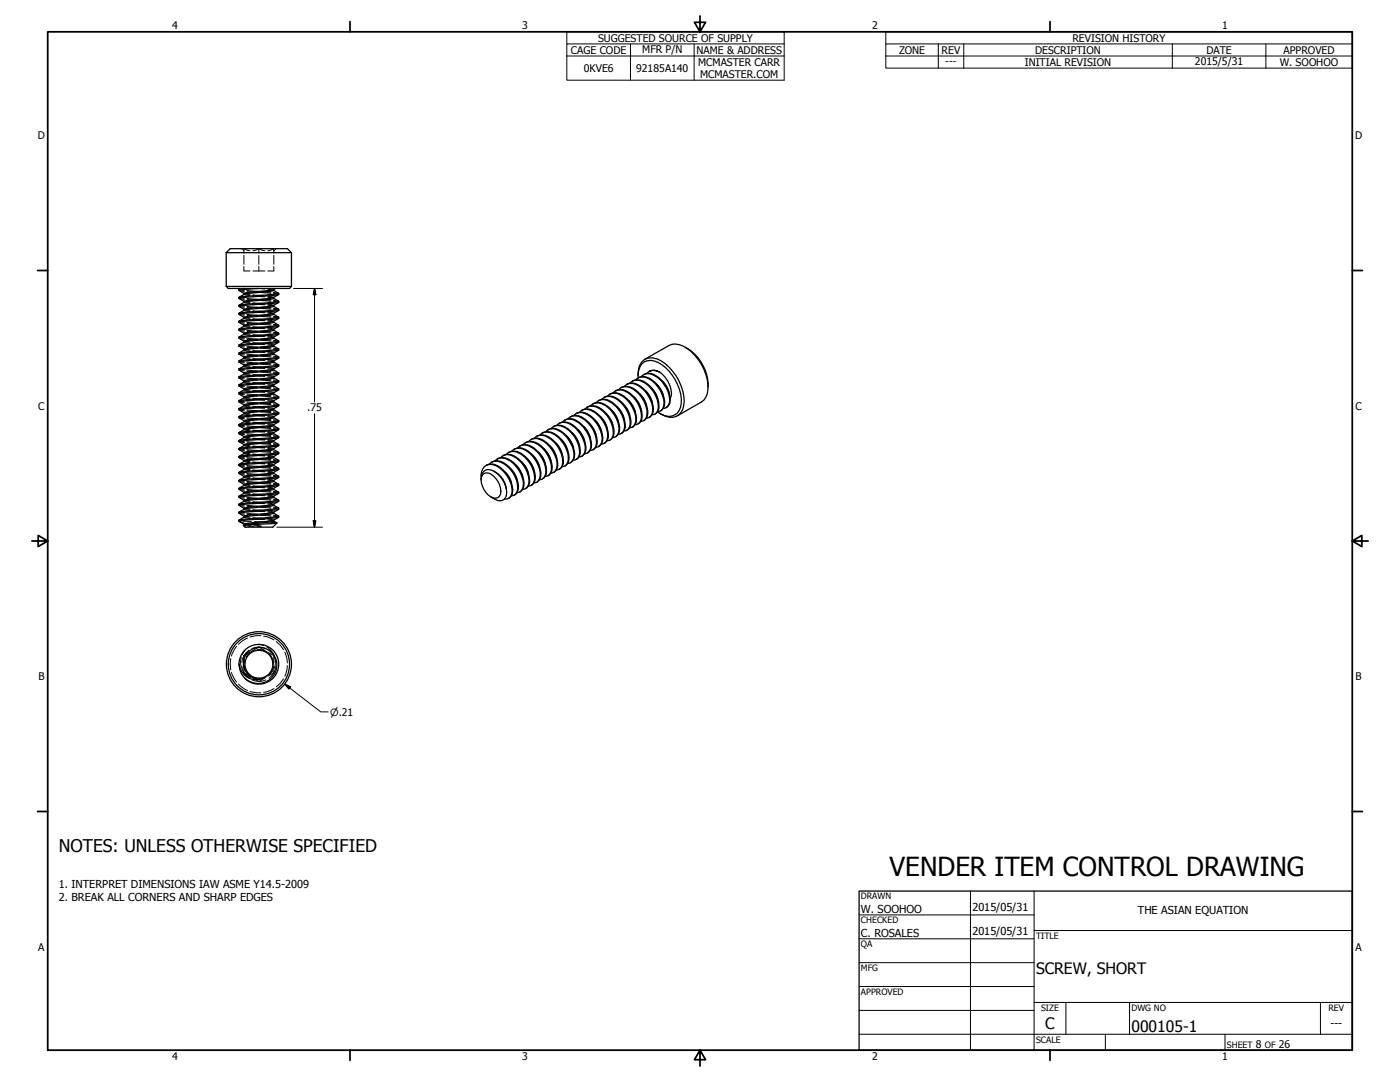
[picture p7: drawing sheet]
<svg xmlns="http://www.w3.org/2000/svg" width="559mm" height="432mm" viewBox="0 0 559 432" stroke-linecap="round" stroke-linejoin="round" font-family="sans-serif">
<!-- layer: Visible (ANSI) -->
<g fill="none" stroke="#000" stroke-width=".51">
<path d="M90.3 114.3l.8 .8h24.5l.7-.8M90.3 114.3h26M90.3 100.8h26M90.3 100.8l1.6-1.5h22.8l1.6 1.5M90.3 100.8v13.5M95.4 118.7v.4M96 115.1l-.6 .3M97.5 117.4l-2.1 1.2M97.8 115.1l-2.2 .3-.2 .5M103.3 115.1l-7.9 .7 2.1 1.4M109.2 119.1l2.1 1.2-15.9 1.6M109.2 115.9l2.1 1.3-15.9 1.5"/>
<path d="M109.2 119.1l-2.4 .5-9 .9-2.4 1.3M109.2 115.9l-.9 .3-10.8 1.2M109.2 115.6v.3M109.2 118.7v.4M110 115.1a22.5 22.5 0 0 1-8.1 1.3l-4.4 .6v.5M111.2 117.5a11.6 11.6 0 0 1-7.3 1.9l-6 .7h-.4v.5M111.3 117.1v.4l-.7 .2-15.2 1.3 2.1 1.3M116.3 100.8v13.5M95.4 121.9v.3M95.4 134.6v.3M95.4 137.7v.4M95.4 128.7l2.1 1.2"/>
<path d="M95.4 125.5l2.1 1.2M97.5 129.8v.4M97.5 133v.3M97.5 136.5l-2.1 1.2M97.5 133.3l-2.1 1.2M109.2 138.1l2.1 1.3-14.5 1.2-1.2 .2-.2 .5M109.2 134.9l2.1 1.3-15.9 1.5M109.2 131.8l2.1 1.2-15.9 1.6M109.2 128.6l2.1 1.3-14.5 1.2-1.2 .2-.2 .5M109.2 125.4l2.1 1.3-14.5 1.2-1.2 .2-.2 .5M109.2 122.2l2.1 1.3-14.5 1.2-1.2 .2-.2 .5M109.2 138.1l-2.4 .5-9 .9-2.4 1.3"/>
<path d="M109.2 134.9l-.9 .4-10.8 1.2M109.2 131.8l-.9 .3-10.8 1.2M109.2 128.6l-2.4 .5-9 .9-2.4 1.3M109.2 125.4l-2.4 .5-9 .9-2.4 1.3M109.2 122.2l-2.4 .5-9 .9-2.4 1.4M109.2 121.9v.3M109.2 125.1v.3M109.2 128.3v.3M109.2 131.4v.4M109.2 134.6v.3M109.2 137.8v.3M111.2 139.8a11.6 11.6 0 0 1-7.3 1.9l-6 .6-.4 .1v.5"/>
<path d="M111.2 136.6a11.6 11.6 0 0 1-7.3 1.9l-6 .6-.4 .1v.5M111.2 133.4a11.6 11.6 0 0 1-7.3 1.9l-6 .7h-.4v.5M111.2 130.2a11.6 11.6 0 0 1-7.3 1.9l-6.4 .9M111.2 127.1a11.6 11.6 0 0 1-7.3 1.9l-6.4 .8M111.2 123.9a11.6 11.6 0 0 1-7.3 1.9l-6 .6-.4 .1v.5M111.2 120.7a11.6 11.6 0 0 1-7.3 1.9l-6 .7h-.4v.5M111.3 139.3v.4l-.7 .3-15.2 1.2 2.1 1.4M111.3 136.1v.4l-.7 .3-15.2 1.2 2.1 1.4M111.3 133v.3l-.7 .3-15.2 1.3 2.1 1.3M111.3 129.8v.4l-.7 .2-15.2 1.3 2.1 1.3M111.3 126.6v.4l-.7 .3-14.3 1-.9 .4M111.3 123.4v.4l-.7 .3-14.3 1.1-.9 .3"/>
<path d="M111.3 120.3v.3l-.7 .3-15.2 1.3 2.1 1.3M273.4 138.6a17.6 17.6 0 0 1 9.2 15.9M95.4 153.6v.4M95.4 156.8v.4M95.4 147.7l2.1 1.2M95.4 144.5l2.1 1.2M97.5 145.7v.3M97.5 148.8v.4M97.5 152.3l-2.1 1.2M97.5 149.2l-2.1 1.2M109.2 157.2l2.1 1.2-14.5 1.2-1.2 .2-.2 .5M109.2 154l2.1 1.3-15.9 1.5"/>
<path d="M109.2 150.8l2.1 1.3-15.9 1.5M109.2 147.6l2.1 1.3-14.5 1.2-1.2 .2-.2 .5M109.2 144.5l2.1 1.2-14.5 1.2-1.2 .2-.2 .5M109.2 141.3l2.1 1.3-14.5 1.2-1.2 .2-.2 .5M109.2 157.2l-2.4 .5-9 .9-2.4 1.3M109.2 154l-2.4 .5-9 .9-2.4 1.3M109.2 150.8l-.9 .3-10.8 1.2M109.2 147.6l-.9 .4-10.8 1.2M109.2 144.5l-2.4 .5-9 .9-2.4 1.3M109.2 141.3l-2.4 .5-9 .9-2.4 1.3M109.2 141v.3M109.2 144.1v.4"/>
<path d="M109.2 147.3v.3M109.2 150.5v.3M109.2 153.7v.3M109.2 156.8v.4M111.2 158.8a11.6 11.6 0 0 1-7.3 1.9l-6 .7h-.4v.5M111.2 155.6a11.6 11.6 0 0 1-7.3 1.9l-6 .7h-.4v.6M111.2 152.5a11.6 11.6 0 0 1-7.3 1.9l-6 .6-.4 .1v.5M111.2 149.3a11.6 11.6 0 0 1-7.3 1.9l-6 .6-.4 .1v.5M111.2 146.1a11.6 11.6 0 0 1-7.3 1.9l-6.4 .8M111.2 142.9a11.6 11.6 0 0 1-7.3 1.9l-6.4 .9M111.3 158.4v.4l-.7 .2-14.3 1.1-.9 .3M111.3 155.2v.4l-.7 .2-15.2 1.3 2.1 1.3"/>
<path d="M111.3 152v.4l-.7 .3-15.2 1.2 2.1 1.4M111.3 148.8v.4l-.7 .3-15.2 1.2 2.1 1.4M111.3 145.7v.3l-.7 .3-14.3 1.1-.9 .3M111.3 142.5v.4l-.7 .2-14.3 1.1-.9 .3M238.9 159.9a4.9 4.9 0 0 1 5.7 .8 11.2 11.2 0 0 1 4.7 10.9l-1.4 1.4M240.2 159.4a4.5 4.5 0 0 1 6.6 .4 11.1 11.1 0 0 1 4.5 10.6 2.4 2.4 0 0 1-2.3 1.6M241.1 158.6a5.4 5.4 0 0 1 6.9 1.7 10.7 10.7 0 0 1 3.5 10l-1.3 1.4M242.5 158.1a4.6 4.6 0 0 1 6.5 .3 11.8 11.8 0 0 1 4.7 10.1l-.2 .5a2.41 2.41 0 0 1-2.2 1.8M243.4 157.4a4.6 4.6 0 0 1 5.6 .7 11.9 11.9 0 0 1 5 9.9 2.92 2.92 0 0 1-1.6 2.4M244.7 156.8a4.1 4.1 0 0 1 5.9-.1 11.1 11.1 0 0 1 5.2 11.1l-.9 1.2-1.3 .5M245.6 156a4.9 4.9 0 0 1 5.7 .8 11.2 11.2 0 0 1 4.7 10.9l-.4 .8-1 .7M247 155.5a4.5 4.5 0 0 1 6.5 .4 11.1 11.1 0 0 1 4.5 10.6 2.25 2.25 0 0 1-2.2 1.6"/>
<path d="M247.8 154.7a5.4 5.4 0 0 1 6.9 1.8 10.6 10.6 0 0 1 3.6 9.9l-1.4 1.4M249.2 154.2a4.6 4.6 0 0 1 6.5 .4 11.8 11.8 0 0 1 4.7 10.1l-.2 .5a2.41 2.41 0 0 1-2.2 1.7M250.1 153.5a4.6 4.6 0 0 1 5.7 .7 11.9 11.9 0 0 1 4.9 9.9 2.92 2.92 0 0 1-1.6 2.5M250.9 159.8a10.5 10.5 0 0 1 2.7 4.6M251.5 152.9a4.1 4.1 0 0 1 5.8-.1 11.3 11.3 0 0 1 5.2 11.1 2.4 2.4 0 0 1-2.2 1.6M252.3 152.1a4.9 4.9 0 0 1 5.8 .9 11.2 11.2 0 0 1 4.7 10.8l-.5 .8-.9 .7M253.1 158.4a9.7 9.7 0 0 1 2.7 4.7M253.7 151.6a4.5 4.5 0 0 1 6.5 .4 11.8 11.8 0 0 1 4.7 10.1l-.2 .5a2.25 2.25 0 0 1-2.2 1.7M254.6 150.9a4.7 4.7 0 0 1 5.7 .7 11.9 11.9 0 0 1 4.9 9.9 2.92 2.92 0 0 1-1.5 2.5M254.7 150.8a5.6 5.6 0 0 1 5.1-7 15.1 15.1 0 0 1 10.6 9.7 11.9 11.9 0 0 1 .7 10.3 5 5 0 0 1-7.2 1.5l-1.5-.9M254.7 150a6.1 6.1 0 0 1 4.6-7.2 11.5 11.5 0 0 1 9.2 5.3 17.1 17.1 0 0 1 4 15.2 5.1 5.1 0 0 1-7.1 2.8l-2.1-1.1M255.3 157.2a9 9 0 0 1 2.8 4.7"/>
<path d="M256 150.3a4.1 4.1 0 0 1 5.8-.1 10.9 10.9 0 0 1 5.2 11.1 2.41 2.41 0 0 1-2.3 1.7M256.9 149.5a4.8 4.8 0 0 1 5.6 .9 11.9 11.9 0 0 1 5 9.9 2.92 2.92 0 0 1-1.6 2.4M257.4 143.4l9.6-5.5a8 8 0 0 1 8.8 2.4 19.4 19.4 0 0 1 6.5 16.8l-1.3 2.5-1.1 .9-9.5 5.4M257.6 155.9a10.5 10.5 0 0 1 2.7 4.6M259.1 148.3l.2-.2a3.8 3.8 0 0 1 4 .4 3.9 3.9 0 0 0-5.1 .5M259.8 154.6a9.7 9.7 0 0 1 2.8 4.7M262.1 153.3a9 9 0 0 1 2.7 4.7M263.3 148.5a10.7 10.7 0 0 1 4.5 9.7l-.3 .9M264.4 152a10.5 10.5 0 0 1 2.7 4.7M95.4 169.5v.4M95.4 172.7v.3M95.4 179.5l2.1 1.2"/>
<path d="M95.4 163.6l2.1 1.2M95.4 160.4l2.1 1.2M97.5 164.7v.4M97.5 167.9v.4M97.5 171.4l-2.1 1.2M97.5 168.2l-2.1 1.2M109.2 179.4l2.1 1.3-14.5 1.2-1.2 .2-.2 .5M109.2 176.2l2.1 1.3-14.5 1.2-1.2 .2-.2 .5M109.2 173l2.1 1.3-14.5 1.2-1.2 .2-.2 .5M109.2 169.9l2.1 1.2-15.9 1.6M109.2 166.7l2.1 1.3-15.9 1.5M109.2 163.5l2.1 1.3-14.5 1.2-1.2 .2-.2 .5"/>
<path d="M109.2 160.3l2.1 1.3-14.5 1.2-1.2 .2-.2 .5M109.2 179.4l-2.4 .5-9 .9-2.4 1.3M109.2 176.2l-2.4 .5-9 .9-2.4 1.3M109.2 173l-2.4 .5-9 .9-2.4 1.4M109.2 169.9l-.9 .3-10.8 1.2M109.2 166.7l-.9 .3-10.8 1.2M109.2 163.5l-2.4 .5-9 .9-2.4 1.3M109.2 160.3l-2.4 .5-9 .9-2.4 1.4M109.2 160v.3M109.2 163.2v.3M109.2 166.4v.3M109.2 169.5v.4"/>
<path d="M109.2 172.7v.3M109.2 175.9v.3M109.2 179.1v.3M111.2 177.9a11.6 11.6 0 0 1-7.3 1.9l-6.4 .8M111.2 174.7a11.6 11.6 0 0 1-7.3 1.9l-6 .6-.4 .1v.5M111.2 171.5a11.6 11.6 0 0 1-7.3 1.9l-6 .7h-.4v.5M111.2 168.3a11.6 11.6 0 0 1-7.3 1.9l-6 .7h-.4v.5M111.2 165.2a11.6 11.6 0 0 1-7.3 1.9l-6.4 .8M111.2 162a11.6 11.6 0 0 1-7.3 1.9l-6.4 .8M111.3 177.4v.4l-.7 .3-14.3 1-.9 .4M111.3 174.2v.4l-.7 .3-15.2 1.2 2.1 1.4M111.3 171.1v.3l-.7 .3-15.2 1.3 2.1 1.3"/>
<path d="M111.3 167.9v.4l-.7 .2-15.2 1.3 2.1 1.3M111.3 164.7v.4l-.7 .3-15.2 1.2 2.1 1.4M111.3 161.5v.4l-.7 .3-14.3 1.1-.9 .3M205.2 179.3a4.7 4.7 0 0 1 5.7 .8 11.9 11.9 0 0 1 4.9 9.9 2.92 2.92 0 0 1-1.6 2.4M206.6 178.8a4.1 4.1 0 0 1 5.8-.1 11.1 11.1 0 0 1 5.2 11l-.9 1.2-1.4 .6M207.5 178a4.9 4.9 0 0 1 5.7 .8 11.2 11.2 0 0 1 4.7 10.9l-.5 .7-.9 .7M208.8 177.5a4.5 4.5 0 0 1 6.5 .4 11.1 11.1 0 0 1 4.5 10.6 2.25 2.25 0 0 1-2.2 1.6M209.7 176.7a5.4 5.4 0 0 1 6.8 1.7 10.7 10.7 0 0 1 3.6 10l-.5 .8-.8 .6M211.1 176.1a4.6 4.6 0 0 1 6.5 .4 11.8 11.8 0 0 1 4.6 10.1l-.1 .5a2.41 2.41 0 0 1-2.3 1.7M212 175.5a4.6 4.6 0 0 1 5.6 .7 11.9 11.9 0 0 1 5 9.9 2.92 2.92 0 0 1-1.6 2.4M213.3 174.9a4.1 4.1 0 0 1 5.8-.1 11.1 11.1 0 0 1 5.2 11.1l-.8 1.2-1.4 .5M214.2 174.1a4.9 4.9 0 0 1 5.7 .8 11.2 11.2 0 0 1 4.7 10.9l-.4 .8-1 .7"/>
<path d="M215.5 173.6a4.5 4.5 0 0 1 6.6 .4 11.1 11.1 0 0 1 4.5 10.6 2.25 2.25 0 0 1-2.3 1.6M216.4 172.8a5.4 5.4 0 0 1 6.9 1.8 10.7 10.7 0 0 1 3.5 9.9l-1.3 1.4M217.2 179.1a9.7 9.7 0 0 1 2.7 4.7M217.8 172.3a4.6 4.6 0 0 1 6.5 .4 11.9 11.9 0 0 1 4.7 10.1l-.2 .5a2.41 2.41 0 0 1-2.2 1.7M218.7 171.6a4.6 4.6 0 0 1 5.6 .7 11.9 11.9 0 0 1 5 9.9 2.92 2.92 0 0 1-1.6 2.5M219.5 177.9a10.5 10.5 0 0 1 2.7 4.6M220 171a4.1 4.1 0 0 1 5.9-.1 11.3 11.3 0 0 1 5.2 11.1 2.4 2.4 0 0 1-2.2 1.6M220.9 170.2a4.9 4.9 0 0 1 5.7 .9 11.2 11.2 0 0 1 4.7 10.8l-.4 .8-1 .7M221.7 176.5a9.7 9.7 0 0 1 2.7 4.7M222.2 169.7a4.5 4.5 0 0 1 6.6 .4 11.6 11.6 0 0 1 4.7 10l-.2 .6a2.25 2.25 0 0 1-2.2 1.7M223.1 169a4.7 4.7 0 0 1 5.8 .7 11.2 11.2 0 0 1 4.7 11l-1.4 1.4M223.9 175.3a9 9 0 0 1 2.7 4.7"/>
<path d="M224.5 168.4a4.6 4.6 0 0 1 6.6 .4 11.2 11.2 0 0 1 4.5 10.6l-.9 1.2-1.4 .5M225.4 167.6a4.8 4.8 0 0 1 5.7 .9 11.9 11.9 0 0 1 4.9 9.9 2.92 2.92 0 0 1-1.6 2.4M226.2 174a10.5 10.5 0 0 1 2.7 4.6M226.8 167.1a4.1 4.1 0 0 1 5.8-.1 11.3 11.3 0 0 1 5.2 11.1 2.4 2.4 0 0 1-2.2 1.7M227.6 166.4a4.9 4.9 0 0 1 5.8 .8 11.9 11.9 0 0 1 4.9 9.8 2.79 2.79 0 0 1-1.6 2.5M228.4 172.7a9.7 9.7 0 0 1 2.7 4.7M229 165.8a4.6 4.6 0 0 1 6.5 .4 11.8 11.8 0 0 1 4.7 10.1l-.2 .5a2.25 2.25 0 0 1-2.2 1.7M229.9 165.1a4.7 4.7 0 0 1 5.7 .8 11.9 11.9 0 0 1 4.9 9.9 2.92 2.92 0 0 1-1.5 2.4M230.6 171.4a9 9 0 0 1 2.8 4.7M231.3 164.5a4.1 4.1 0 0 1 5.8 0 11.1 11.1 0 0 1 5.2 11l-.9 1.2-1.4 .5M232.2 163.8a4.8 4.8 0 0 1 5.6 .8 12.2 12.2 0 0 1 5 9.9 3.1 3.1 0 0 1-1.6 2.4M232.9 170.1a10.5 10.5 0 0 1 2.7 4.7"/>
<path d="M233.5 163.3a4.5 4.5 0 0 1 6.5 .3 11.2 11.2 0 0 1 4.5 10.6 2.4 2.4 0 0 1-2.2 1.7M234.4 162.5a5.4 5.4 0 0 1 6.8 1.7 10.7 10.7 0 0 1 3.6 10l-1.3 1.4M235.1 168.8a9.7 9.7 0 0 1 2.8 4.7M235.8 161.9a4.6 4.6 0 0 1 6.5 .4 11.8 11.8 0 0 1 4.7 10.1l-.2 .6a2.25 2.25 0 0 1-2.3 1.6M236.6 161.2a4.7 4.7 0 0 1 5.7 .8 11.9 11.9 0 0 1 5 9.9 2.92 2.92 0 0 1-1.6 2.4M237.4 167.5a9 9 0 0 1 2.7 4.7M238 160.7a4.1 4.1 0 0 1 5.8-.1 11.1 11.1 0 0 1 5.2 11l-.8 1.2-1.4 .6M239.6 166.2a9.7 9.7 0 0 1 2.8 4.7M241.9 164.9a9.7 9.7 0 0 1 2.7 4.7M244.1 163.6a9 9 0 0 1 2.7 4.7M246.4 162.3a9.7 9.7 0 0 1 2.7 4.7M248.6 161a9 9 0 0 1 2.7 4.7"/>
<path d="M95.4 188.5v.4M95.4 191.7v.4M95.4 198.5l2.1 1.2M95.4 195.3l2.1 1.2M95.4 182.6l2.1 1.2M97.5 180.6v.4M97.5 183.8v.3M97.5 199.6v.4M97.5 187.3l-2.1 1.2M97.5 184.1l-2.1 1.2M109.2 198.4l2.1 1.3-14.5 1.2-1.2 .2-.2 .5M109.2 195.3l2.1 1.2-14.5 1.2-1.2 .2-.2 .5"/>
<path d="M109.2 192.1l2.1 1.3-14.5 1.2-1.2 .2-.2 .5M109.2 188.9l2.1 1.3-15.9 1.5M109.2 185.7l2.1 1.3-15.9 1.5M109.2 182.6l2.1 1.2-14.5 1.2-1.2 .2-.2 .5M109.2 198.4l-2.4 .5-9 .9-2.4 1.4M109.2 195.3l-2.4 .5-9 .9-2.4 1.3M109.2 192.1l-2.4 .5-9 .9-2.4 1.3M109.2 188.9l-2.4 .5-9 .9-2.4 1.3M109.2 185.7l-.9 .4-10.8 1.2M109.2 182.6l-.9 .3-10.8 1.2M109.2 182.2v.4M109.2 185.4v.3"/>
<path d="M109.2 188.6v.3M109.2 191.8v.3M109.2 194.9v.4M109.2 198.1v.3M111.2 196.9a11.6 11.6 0 0 1-7.3 1.9l-6.4 .8M111.2 193.7a11.6 11.6 0 0 1-7.3 1.9l-6 .7h-.4v.5M111.2 190.6a11.6 11.6 0 0 1-7.3 1.9l-6 .6-.4 .1v.5M111.2 187.4a11.6 11.6 0 0 1-7.3 1.9l-6 .6-.4 .1v.5M111.2 184.2a11.6 11.6 0 0 1-7.3 1.9l-6 .7h-.4v.5M111.2 181a11.6 11.6 0 0 1-7.3 1.9l-6.4 .9M111.3 199.6v.4l-.7 .3-15.2 1.2 2.1 1.4M111.3 196.5v.3l-.7 .3-14.3 1.1-.9 .3"/>
<path d="M111.3 193.3v.4l-.7 .2-14.3 1.1-.9 .3M111.3 190.1v.4l-.7 .3-15.2 1.2 2.1 1.4M111.3 186.9v.4l-.7 .3-15.2 1.2 2.1 1.4M111.3 183.8v.3l-.7 .3-15.2 1.3 2.1 1.3M111.3 180.6v.4l-.7 .2-14.3 1.1-.9 .3M192 191.5a3.3 3.3 0 0 1 1.5-3.7 3.3 3.3 0 0 1 4 .5 9.7 9.7 0 0 1 4.5 9.9 2.8 2.8 0 0 1-4.5 1l-1.2-.7M192.1 190.4a4.1 4.1 0 0 1 1.7-4.5 4.1 4.1 0 0 1 4.7 .2 11.5 11.5 0 0 1 5.7 11.3l-.7 1a2.22 2.22 0 0 1-2.1 .7M192.6 189.5a2.73 2.73 0 0 1 4.4 .5 7.4 7.4 0 0 1 2.4 8 2.48 2.48 0 0 1-3.4 .3 8.2 8.2 0 0 1-3.8-7.9zM194 185.8a4.6 4.6 0 0 1 5.6 .8 11.9 11.9 0 0 1 5 9.9 2.92 2.92 0 0 1-1.6 2.4M195.3 185.2a4.1 4.1 0 0 1 5.9-.1 11.3 11.3 0 0 1 5.2 11.1 2.4 2.4 0 0 1-2.2 1.7M196 198.3l.8 .5-.5-.3M196.2 184.5a4.9 4.9 0 0 1 5.7 .8 11.9 11.9 0 0 1 5 9.8 2.79 2.79 0 0 1-1.7 2.5"/>
<path d="M197.2 188.1a8.9 8.9 0 0 1 4.9 7.2M197.6 184a4.5 4.5 0 0 1 6.5 .3 11.8 11.8 0 0 1 4.7 10.1l-.2 .5a2.25 2.25 0 0 1-2.2 1.7M198.4 183.2a4.7 4.7 0 0 1 5.8 .8 11.9 11.9 0 0 1 4.9 9.9 2.92 2.92 0 0 1-1.6 2.4M199.8 182.6a4.1 4.1 0 0 1 5.9 0 11.1 11.1 0 0 1 5.2 11l-.9 1.2-1.4 .5M200.7 181.9a4.8 4.8 0 0 1 5.7 .8 11.7 11.7 0 0 1 5 9.9 3.1 3.1 0 0 1-1.7 2.4M201.5 188.2a9.1 9.1 0 0 1 2.7 4.6M202.1 181.4a3.7 3.7 0 0 1 4.5-.8 11.2 11.2 0 0 1 6.5 11.7 2.4 2.4 0 0 1-2.2 1.7M202.9 180.6a4.9 4.9 0 0 1 5.8 .8 11.9 11.9 0 0 1 4.9 9.9 2.91 2.91 0 0 1-1.6 2.4M203.7 186.9a9.7 9.7 0 0 1 2.7 4.7M204.3 180a4.6 4.6 0 0 1 6.5 .4 11.8 11.8 0 0 1 4.7 10.1l-.2 .6a2.25 2.25 0 0 1-2.2 1.6M205.9 185.6a9 9 0 0 1 2.8 4.7M208.2 184.3a9.1 9.1 0 0 1 2.7 4.7"/>
<path d="M210.4 183a9.7 9.7 0 0 1 2.8 4.7M212.7 181.7a9.5 9.5 0 0 1 2.7 4.7M214.9 180.4a9.7 9.7 0 0 1 2.8 4.7M95.4 208l2.1 1.2M95.4 204.4v.4M95.4 207.6v.4M97.5 202.8v.4M97.5 206.3l-2.1 1.2M97.5 203.1l-2.1 1.2M109.2 204.8l2.1 1.3-15.9 1.5M109.2 201.6l2.1 1.3-15.9 1.5M109.2 208l1.3 .7-13.3 1 .6 .7h11.1l1.6-1.7"/>
<path d="M109.2 208l-2.4 .5-8.6 .8-1 .4M109.2 204.8l-.9 .3-10.8 1.2M109.2 201.6l-.9 .3-10.8 1.2M109.2 201.3v.3M109.2 204.5v.3M109.2 207.6v.4M111.2 206.4a11.6 11.6 0 0 1-7.3 1.9l-6 .7h-.4v.5M111.2 203.3a11.6 11.6 0 0 1-7.3 1.9l-6 .6-.4 .1v.5M111.2 200.1a11.6 11.6 0 0 1-7.3 1.9l-6.4 .8M111.3 206l-.2 .5-1.2 .2-14.5 1.3M111.3 202.8v.4l-.7 .3-15.2 1.2 2.1 1.4M95.4 265a7.9 7.9 0 0 1 9.9-7.6 7.9 7.9 0 0 1 4.9 11.6 7.9 7.9 0 0 1-12.4 1.8"/>
<path d="M95.4 265a6.9 6.9 0 0 0 8.9 5.9 6.3 6.3 0 0 1-6.9-7.9 6.3 6.3 0 0 1 9.8-3.6 7.4 7.4 0 0 1 1.6 10.9 7.4 7.4 0 0 1-11 .5M95.4 265.1a7.9 7.9 0 0 0 2.4 5.6"/>
<circle cx="103.3" cy="265.1" r="5.6"/>
<circle cx="103.3" cy="265.1" r="13"/>
<circle cx="103.3" cy="265.1" r="12.2"/>
</g>
<!-- layer: Hidden (ANSI) -->
<g fill="none" stroke="#000" stroke-width=".4">
<path d="M96.5 99.3l.3 .3M97.1 99.8l.2 .3M103.3 99.3l2.4 .8M103.3 99.3l-2.3 .8M103.3 99.3v1.7M109.6 99.8l-.3 .3M110.2 99.3l-.3 .3M95.4 118.7l2.1 .4M95.4 115.5l2.1 .4M95.4 119.1l2.1 .3M95.4 116l2.1 .3M97.3 101.9v3.6"/>
<path d="M97.3 106.4v1.7h2.5M97.5 117.1l2.3 .4M97.5 117.2h.1M97.5 117.4l2.2 .5M98.5 119.1l4.2 .3M98.5 116l4.2 .3M98.6 119.6l4.2 .2M98.6 116.4l4.2 .2M99.7 100.1l-2.4-.8v1.7M100.9 118l4.8 .5M101 117.7l4.8 .4M101 108.1h4.7"/>
<path d="M103.3 115.1l2.4 .2M103.3 101.9v3.6M103.3 106.4v1.7M103.8 119.5l4.3 .3M103.8 116.3l4.3 .3M103.9 119.9l4.2 .3M103.9 116.7l4.2 .3M106.9 118.6l2.3 .4M106.9 115.4l2.3 .4M106.9 118.2l2.3 .5M106.9 100.1l2.4-.8v1.7M107.4 115.1l.7 .1"/>
<path d="M108.7 115.3l.5 .3M109.1 119.9l2.1 .3M109.1 116.7l2.1 .3M109.2 117.1l2.1 .4M109.2 118.7h.1M109.2 115.5v.1M109.3 106.4v1.7h-2.4M109.3 101.9v3.6M95.4 137.7l2.1 .4M95.4 134.6l2.1 .3M95.4 131.4l2.1 .4M95.4 128.2l2.1 .4"/>
<path d="M95.4 125l2.1 .4M95.4 121.9l2.1 .3M95.4 138.2l2.1 .3M95.4 135l2.1 .3M95.4 131.8l2.1 .3M95.4 128.7l2.1 .3M95.4 125.5l2.1 .3M95.4 122.3l2.1 .3M97.5 139.3l2.3 .5M97.5 136.1l2.3 .5M97.5 133l2.3 .4M97.5 129.8l2.3 .4"/>
<path d="M97.5 126.6l2.3 .5M97.5 123.4l2.3 .5M97.5 120.3l2.3 .4M97.5 139.4h.1M97.5 136.2h.1M97.5 133h.1M97.5 129.9h.1M97.5 126.7h.1M97.5 123.5h.1M97.5 120.3h.1M97.5 139.6l2.2 .5M97.5 136.5l2.2 .5"/>
<path d="M97.5 133.3l2.2 .5M97.5 130.1l2.2 .5M97.5 126.9l2.2 .5M97.5 123.8l2.2 .5M97.5 120.6l2.2 .5M98.5 138.2l4.2 .3M98.5 135l4.2 .3M98.5 131.8l4.2 .3M98.5 128.7l4.2 .3M98.5 125.5l4.2 .3M98.5 122.3l4.2 .3M98.6 138.6l4.2 .3"/>
<path d="M98.6 135.4l4.2 .3M98.6 132.3l4.2 .2M98.6 129.1l4.2 .2M98.6 125.9l4.2 .3M98.6 122.7l4.2 .3M100.9 137.1l4.8 .4M100.9 133.9l4.8 .5M100.9 130.7l4.8 .5M100.9 127.6l4.8 .4M100.9 124.4l4.8 .4M100.9 121.2l4.8 .5M101 139.9l4.8 .4"/>
<path d="M101 136.7l4.8 .5M101 133.5l4.8 .5M101 130.4l4.8 .4M101 127.2l4.8 .4M101 124l4.8 .5M101 120.8l4.8 .5M103.8 138.6l4.3 .3M103.8 135.4l4.3 .3M103.8 132.2l4.3 .3M103.8 129l4.3 .3M103.8 125.9l4.3 .3M103.8 122.7l4.3 .3"/>
<path d="M103.9 138.9l4.2 .4M103.9 135.8l4.2 .3M103.9 132.6l4.2 .3M103.9 129.4l4.2 .3M103.9 126.2l4.2 .4M103.9 123.1l4.2 .3M106.9 137.7l2.3 .3M106.9 134.5l2.3 .4M106.9 131.3l2.3 .4M106.9 128.1l2.3 .4M106.9 125l2.3 .3M106.9 121.8l2.3 .4"/>
<path d="M106.9 137.3l2.3 .5M106.9 134.1l2.3 .5M106.9 130.9l2.3 .5M106.9 127.8l2.3 .5M106.9 124.6l2.3 .5M106.9 121.4l2.3 .5M109.1 138.9l2.1 .4M109.1 135.8l2.1 .3M109.1 132.6l2.1 .3M109.1 129.4l2.1 .3M109.1 126.2l2.1 .4M109.1 123.1l2.1 .3"/>
<path d="M109.2 139.3l2.1 .4M109.2 136.1l2.1 .4M109.2 133l2.1 .3M109.2 129.8l2.1 .4M109.2 126.6l2.1 .4M109.2 123.4l2.1 .4M109.2 120.3l2.1 .3M109.2 137.7v.1M109.2 134.6h.1M109.2 131.4h.1M109.2 128.2v.1M109.2 125v.1"/>
<path d="M109.2 121.9h.1M95.4 160l2.1 .3M95.4 156.8l2.1 .4M95.4 153.6l2.1 .4M95.4 150.4l2.1 .4M95.4 147.3l2.1 .3M95.4 144.1l2.1 .4M95.4 140.9l2.1 .4M95.4 157.2l2.1 .3M95.4 154.1l2.1 .3M95.4 150.9l2.1 .3M95.4 147.7l2.1 .3"/>
<path d="M95.4 144.5l2.1 .3M95.4 141.4l2.1 .3M97.5 158.4l2.3 .4M97.5 155.2l2.3 .4M97.5 152l2.3 .5M97.5 148.8l2.3 .5M97.5 145.7l2.3 .4M97.5 142.5l2.3 .4M97.5 158.4h.1M97.5 155.3h.1M97.5 152.1h.1M97.5 148.9h.1"/>
<path d="M97.5 145.7h.1M97.5 142.6h.1M97.5 158.7l2.2 .5M97.5 155.5l2.2 .5M97.5 152.3l2.2 .5M97.5 149.2l2.2 .5M97.5 146l2.2 .5M97.5 142.8l2.2 .5M98.5 157.2l4.2 .3M98.5 154.1l4.2 .3M98.5 150.9l4.2 .3M98.5 147.7l4.2 .3"/>
<path d="M98.5 144.5l4.2 .3M98.5 141.4l4.2 .3M98.6 157.7l4.2 .2M98.6 154.5l4.2 .2M98.6 151.3l4.2 .3M98.6 148.1l4.2 .3M98.6 145l4.2 .2M98.6 141.8l4.2 .2M100.9 159.3l4.8 .5M100.9 156.1l4.8 .5M100.9 153l4.8 .4M100.9 149.8l4.8 .4"/>
<path d="M100.9 146.6l4.8 .5M100.9 143.4l4.8 .5M100.9 140.3l4.8 .4M101 158.9l4.8 .5M101 155.8l4.8 .4M101 152.6l4.8 .4M101 149.4l4.8 .5M101 146.2l4.8 .5M101 143.1l4.8 .4M103.8 157.6l4.3 .3M103.8 154.4l4.3 .3M103.8 151.3l4.3 .3"/>
<path d="M103.8 148.1l4.3 .3M103.8 144.9l4.3 .3M103.8 141.7l4.3 .3M103.9 158l4.2 .3M103.9 154.8l4.2 .3M103.9 151.6l4.2 .4M103.9 148.5l4.2 .3M103.9 145.3l4.2 .3M103.9 142.1l4.2 .3M106.9 159.9l2.3 .4M106.9 156.7l2.3 .4M106.9 153.5l2.3 .4"/>
<path d="M106.9 150.4l2.3 .3M106.9 147.2l2.3 .4M106.9 144l2.3 .4M106.9 140.8l2.3 .4M106.9 159.5l2.3 .5M106.9 156.3l2.3 .5M106.9 153.2l2.3 .5M106.9 150l2.3 .5M106.9 146.8l2.3 .5M106.9 143.6l2.3 .5M106.9 140.5l2.3 .5M109.1 158l2.1 .3"/>
<path d="M109.1 154.8l2.1 .3M109.1 151.6l2.1 .4M109.1 148.5l2.1 .3M109.1 145.3l2.1 .3M109.1 142.1l2.1 .3M109.2 158.4l2.1 .4M109.2 155.2l2.1 .4M109.2 152l2.1 .4M109.2 148.8l2.1 .4M109.2 145.7l2.1 .3M109.2 142.5l2.1 .4M109.2 160h.1"/>
<path d="M109.2 156.8h.1M109.2 153.6v.1M109.2 150.4v.1M109.2 147.3h.1M109.2 144.1h.1M109.2 140.9v.1M95.4 179l2.1 .4M95.4 175.8l2.1 .4M95.4 172.7l2.1 .3M95.4 169.5l2.1 .4M95.4 166.3l2.1 .4M95.4 163.1l2.1 .4"/>
<path d="M95.4 179.5l2.1 .3M95.4 176.3l2.1 .3M95.4 173.1l2.1 .3M95.4 169.9l2.1 .3M95.4 166.8l2.1 .3M95.4 163.6l2.1 .3M95.4 160.4l2.1 .3M97.5 177.4l2.3 .5M97.5 174.2l2.3 .5M97.5 171.1l2.3 .4M97.5 167.9l2.3 .4M97.5 164.7l2.3 .5"/>
<path d="M97.5 161.5l2.3 .5M97.5 177.5h.1M97.5 174.3h.1M97.5 171.1h.1M97.5 168h.1M97.5 164.8h.1M97.5 161.6h.1M97.5 177.7l2.2 .5M97.5 174.6l2.2 .5M97.5 171.4l2.2 .5M97.5 168.2l2.2 .5M97.5 165l2.2 .5"/>
<path d="M97.5 161.9l2.2 .5M98.5 179.5l4.2 .3M98.5 176.3l4.2 .3M98.5 173.1l4.2 .3M98.5 169.9l4.2 .3M98.5 166.8l4.2 .3M98.5 163.6l4.2 .3M98.5 160.4l4.2 .3M98.6 179.9l4.2 .2M98.6 176.7l4.2 .3M98.6 173.5l4.2 .3M98.6 170.4l4.2 .2"/>
<path d="M98.6 167.2l4.2 .2M98.6 164l4.2 .3M98.6 160.8l4.2 .3M100.9 178.4l4.8 .4M100.9 175.2l4.8 .4M100.9 172l4.8 .5M100.9 168.8l4.8 .5M100.9 165.7l4.8 .4M100.9 162.5l4.8 .4M101 178l4.8 .4M101 174.8l4.8 .5M101 171.6l4.8 .5"/>
<path d="M101 168.5l4.8 .4M101 165.3l4.8 .4M101 162.1l4.8 .5M103.8 179.8l4.3 .3M103.8 176.7l4.3 .3M103.8 173.5l4.3 .3M103.8 170.3l4.3 .3M103.8 167.1l4.3 .3M103.8 164l4.3 .3M103.8 160.8l4.3 .3M103.9 177l4.2 .4M103.9 173.9l4.2 .3"/>
<path d="M103.9 170.7l4.2 .3M103.9 167.5l4.2 .3M103.9 164.3l4.2 .4M103.9 161.2l4.2 .3M106.9 178.9l2.3 .4M106.9 175.8l2.3 .3M106.9 172.6l2.3 .4M106.9 169.4l2.3 .4M106.9 166.2l2.3 .4M106.9 163.1l2.3 .3M106.9 178.6l2.3 .5M106.9 175.4l2.3 .5"/>
<path d="M106.9 172.2l2.3 .5M106.9 169l2.3 .5M106.9 165.9l2.3 .5M106.9 162.7l2.3 .5M109.1 177l2.1 .4M109.1 173.9l2.1 .3M109.1 170.7l2.1 .3M109.1 167.5l2.1 .3M109.1 164.3l2.1 .4M109.1 161.2l2.1 .3M109.2 177.4l2.1 .4M109.2 174.2l2.1 .4"/>
<path d="M109.2 171.1l2.1 .3M109.2 167.9l2.1 .4M109.2 164.7l2.1 .4M109.2 161.5l2.1 .4M109.2 179v.1M109.2 175.8v.1M109.2 172.7h.1M109.2 169.5h.1M109.2 166.3v.1M109.2 163.1v.1M95.4 198.1l2.1 .3M95.4 194.9l2.1 .4"/>
<path d="M95.4 191.7l2.1 .4M95.4 188.5l2.1 .4M95.4 185.4l2.1 .3M95.4 182.2l2.1 .4M95.4 198.5l2.1 .3M95.4 195.3l2.1 .3M95.4 192.2l2.1 .3M95.4 189l2.1 .3M95.4 185.8l2.1 .3M95.4 182.6l2.1 .3M97.5 199.6l2.3 .5M97.5 196.5l2.3 .4"/>
<path d="M97.5 193.3l2.3 .4M97.5 190.1l2.3 .5M97.5 186.9l2.3 .5M97.5 183.8l2.3 .4M97.5 180.6l2.3 .4M97.5 199.7h.1M97.5 196.5h.1M97.5 193.4h.1M97.5 190.2h.1M97.5 187h.1M97.5 183.8h.1M97.5 180.7h.1"/>
<path d="M97.5 200l2.2 .5M97.5 196.8l2.2 .5M97.5 193.6l2.2 .5M97.5 190.4l2.2 .5M97.5 187.3l2.2 .5M97.5 184.1l2.2 .5M97.5 180.9l2.2 .5M98.5 198.5l4.2 .3M98.5 195.3l4.2 .3M98.5 192.2l4.2 .3M98.5 189l4.2 .3M98.5 185.8l4.2 .3"/>
<path d="M98.5 182.6l4.2 .3M98.6 198.9l4.2 .3M98.6 195.8l4.2 .2M98.6 192.6l4.2 .2M98.6 189.4l4.2 .3M98.6 186.2l4.2 .3M98.6 183.1l4.2 .2M100.9 197.4l4.8 .5M100.9 194.2l4.8 .5M100.9 191.1l4.8 .4M100.9 187.9l4.8 .4M100.9 184.7l4.8 .5"/>
<path d="M100.9 181.5l4.8 .5M101 197l4.8 .5M101 193.9l4.8 .4M101 190.7l4.8 .4M101 187.5l4.8 .5M101 184.3l4.8 .5M101 181.2l4.8 .4M103.8 198.9l4.3 .3M103.8 195.7l4.3 .3M103.8 192.5l4.3 .3M103.8 189.4l4.3 .3M103.8 186.2l4.3 .3"/>
<path d="M103.8 183l4.3 .3M103.9 199.3l4.2 .3M103.9 196.1l4.2 .3M103.9 192.9l4.2 .3M103.9 189.7l4.2 .4M103.9 186.6l4.2 .3M103.9 183.4l4.2 .3M103.9 180.2l4.2 .3M106.9 198l2.3 .4M106.9 194.8l2.3 .4M106.9 191.6l2.3 .4M106.9 188.5l2.3 .3"/>
<path d="M106.9 185.3l2.3 .4M106.9 182.1l2.3 .4M106.9 197.6l2.3 .5M106.9 194.4l2.3 .5M106.9 191.3l2.3 .5M106.9 188.1l2.3 .5M106.9 184.9l2.3 .5M106.9 181.7l2.3 .5M109.1 199.3l2.1 .3M109.1 196.1l2.1 .3M109.1 192.9l2.1 .3M109.1 189.7l2.1 .4"/>
<path d="M109.1 186.6l2.1 .3M109.1 183.4l2.1 .3M109.1 180.2l2.1 .3M109.2 199.6l2.1 .4M109.2 196.5l2.1 .3M109.2 193.3l2.1 .4M109.2 190.1l2.1 .4M109.2 186.9l2.1 .4M109.2 183.8l2.1 .3M109.2 180.6l2.1 .4M109.2 198.1h.1M109.2 194.9h.1"/>
<path d="M109.2 191.7v.1M109.2 188.5v.1M109.2 185.4h.1M109.2 182.2h.1M95.4 207.6l.7 .2M95.4 204.4l2.1 .4M95.4 201.2l2.1 .4M95.4 208h.8M95.4 204.9l2.1 .3M95.4 201.7l2.1 .3M95.6 208.2l1.7 .5M97 207.9l.8 .1"/>
<path d="M97 208h.8M97.2 209.7l.8 .2M97.5 209.2l2.6 .5M97.5 206l2.3 .4M97.5 202.8l2.3 .5M97.5 209.2h.1M97.5 206.1h.1M97.5 202.9h.1M97.5 209.5l.7 .3M97.5 206.3l2.2 .5M97.5 203.1l2.2 .5M97.8 208l2.5 .1"/>
<path d="M98.2 208.9l3.5 .6M98.5 204.9l4.2 .3M98.5 201.7l4.2 .3M98.6 205.3l4.2 .2M98.6 202.1l4.2 .3M98.9 210l1 .1M99 209.9l.9 .2M99.9 210.1h1.4M100.9 206.9l4.8 .5M100.9 203.8l4.8 .4M100.9 200.6l4.8 .4M101 206.6l4.8 .4"/>
<path d="M101 203.4l4.8 .4M101 200.2l4.8 .5M101.5 209.8l2.8 .3M101.6 208.2l5.1 .2M102.6 209.7l1.7 .4M102.8 210.1h1.5M103.8 205.2l4.3 .3M103.8 202.1l4.3 .3M103.9 205.6l4.2 .3M103.9 202.4l4.2 .4M106.9 207.5l2.3 .4M106.9 204.3l2.3 .4"/>
<path d="M106.9 201.2l2.3 .3M106.9 207.1l2.3 .5M106.9 204l2.3 .5M106.9 200.8l2.3 .5M107.9 208.5l2.6 .2M109.1 205.6l2.1 .3M109.1 202.4l2.1 .4M109.2 206l2.1 .4M109.2 202.8l2.1 .4M109.2 207.6h.1M109.2 204.4v.1M109.2 201.2v.1"/>
<path d="M94.4 257.9l-.8 1.2-1.2 2.7M97.8 259.4l-1.2 1.9M98.8 254.6l-2.3 1.4-1.3 1.1M99.3 259.5l-2 2.1M100.5 258.8a6.5 6.5 0 0 1 5.6 0M101 259.6l2.3-1.4 2.4 1.4M101.5 259.5a5.9 5.9 0 0 0-3.3 2.7M102.6 259.3h.1a5.3 5.3 0 0 1 3.9 .9M103.3 257.1l2.1 .6M104.1 253.7h-1.8l-2.5 .6M105.2 253.9l1.2 .2 2.9 1.3M106.4 258.2l2.2 1.9 .7 1.3"/>
<path d="M107.4 259.5a6.8 6.8 0 0 1 2.8 4.9M110.2 256l1.6 1.4 1.4 1.9M92.1 262.9l-.2 2.1 .2 2.3M92.4 268.4l1.2 2.7 .8 1.1M95.2 273l1.3 1.2 2.3 1.3M96.3 262.3l-.3 1.9 .5 2.4M96.5 265.8a6.3 6.3 0 0 0 2.8 4.8M96.9 267.7a6 6 0 0 0 3.2 2.8M97.3 261.6l-.8 2.8M97.3 265.7v2.8l2.5 1.4M97.3 261.6v2.8M97.8 263.1l-.1 .5a5.5 5.5 0 0 0 .2 3.7"/>
<path d="M98.4 268.3l1.5 1.5M99.8 260.3l-2.5 1.3M99.8 275.9l2.5 .6h1.8M100.5 271.3a6.5 6.5 0 0 0 5.6 0M101 270.6l2.3 1.4 2.4-1.4M101.2 270.8l2.1 .2M106.3 270.1l-2 .8M106.9 260.3l2.4 1.3v2.8M107.4 260.9a5.4 5.4 0 0 1 1.8 3.8M108.9 267.7l-1.5 1.6M109.2 265.8l-.4 1.5-1.6 2.2M109.3 265.7v2.8l-2.4 1.4"/>
<path d="M109.3 274.8l-2.9 1.3-1.2 .2M109.7 262.4l.2 2-.5 2.3M110.2 265.8a6.8 6.8 0 0 1-2.8 4.8M113.2 270.9l-1.4 1.9-1.6 1.3M113.7 260.3l.9 2.7 .1 1.5M114.7 265.6l-.1 1.6-.9 2.7"/>
</g>
<g fill="#000">
<circle cx="97.5" cy="117.5" r=".19"/>
<circle cx="97.5" cy="130.2" r=".19"/>
<circle cx="97.5" cy="136.5" r=".19"/>
<circle cx="97.5" cy="120.7" r=".19"/>
<circle cx="97.5" cy="139.7" r=".19"/>
<circle cx="97.5" cy="133.3" r=".19"/>
<circle cx="97.5" cy="127" r=".19"/>
<circle cx="97.5" cy="123.8" r=".19"/>
<circle cx="97.5" cy="158.7" r=".19"/>
<circle cx="97.5" cy="149.2" r=".19"/>
<circle cx="97.5" cy="155.6" r=".19"/>
<circle cx="97.5" cy="142.9" r=".19"/>
<circle cx="97.5" cy="146" r=".19"/>
<circle cx="97.5" cy="152.4" r=".19"/>
<circle cx="97.5" cy="177.8" r=".19"/>
<circle cx="97.5" cy="168.3" r=".19"/>
<circle cx="97.5" cy="161.9" r=".19"/>
<circle cx="97.5" cy="174.6" r=".19"/>
<circle cx="97.5" cy="171.5" r=".19"/>
<circle cx="97.5" cy="165.1" r=".19"/>
<circle cx="97.5" cy="196.8" r=".19"/>
<circle cx="97.5" cy="193.7" r=".19"/>
<circle cx="97.5" cy="187.3" r=".19"/>
<circle cx="97.5" cy="184.2" r=".19"/>
<circle cx="97.5" cy="181" r=".19"/>
<circle cx="97.5" cy="190.5" r=".19"/>
<circle cx="97.5" cy="209.5" r=".19"/>
<circle cx="97.5" cy="206.4" r=".19"/>
<circle cx="97.5" cy="203.2" r=".19"/>
<circle cx="97.5" cy="200" r=".19"/>
</g>
<!-- layer: Border (ANSI) -->
<g fill="none" stroke="#000" stroke-width=".7">
<path d="M19 12.7h520.8v406.4h-520.8zM139.7 8.6v4.1M279.4 6.3v6.4l-2.2-3.8h4.4l-2.2 3.8M419.1 8.6v4.1M15 107.9h4M539.8 107.9h4M12.7 215.9h6.3l-3.8-2.2v4.4l3.8-2.2M539.8 215.9l3.8 2.2v-4.4l-3.8 2.2h6.3M15 323.8h4M539.8 323.8h4M139.7 419.1v4.1M279.4 419.1l2.2 3.8h-4.4l2.2-3.8v6.3"/>
<path d="M419.1 419.1v4.1"/>
</g>
<!-- layer: Title (ANSI) -->
<g fill="none" stroke="#000" stroke-width=".4">
<path d="M387.3 355.6v63.5M412.7 355.6v63.5M342.9 365.1h69.8M342.9 374.6h69.8M412.7 371.3h127.1M342.9 384.2h69.8M342.9 393.7h69.8M342.9 412.7h196.9M342.9 403.2h69.8M412.7 400h127.1M425.4 400v12.7M441.2 412.7v6.4"/>
<path d="M450.8 400v12.7M488.9 412.7v6.4M527 400v12.7"/>
</g>
<path d="M342.9 355.6h196.9v63.5h-196.9z" fill="none" stroke="#000" stroke-width=".51"/>
<!-- layer: Symbol (ANSI) -->
<g fill="none" stroke="#000" stroke-width=".4">
<path d="M226.3 17.5v-4.8h86.7v4.8M251.7 17.5v14.5M277.1 17.5v14.5M313 17.5h-86.7v4.9M313 17.5v14.5h-86.7v-9.6M353.6 17.5v-4.8h186.2v4.8M374.5 17.5v9.7M384.7 17.5v9.7M467.9 17.5v9.7M505.3 17.5v9.7M539.8 17.5h-186.2v4.9M539.8 17.5v9.7h-186.2v-4.8"/>
<path d="M226.3 22.4h86.7M353.6 22.4h186.2"/>
</g>
<!-- layer: Dimension (ANSI) -->
<path d="M117.2 115.1h11.5M125.5 115.1l.5 2.5h-1zM125.5 115.1v45.3M125.5 165.1v45.3M110.5 210.4h18.2M125 207.8h1l-.5 2.6zM113.7 273l2.3 1.1-.7 .9zM113.7 273l14.3 11.1h3" fill="none" stroke="#000" stroke-width=".4"/>
<path d="M125.5 115.1l.5 2.5zM125.5 115.1l.5 2.5h-1zM125 207.8l.5 2.6zM125 207.8h1l-.5 2.6zM113.7 273l2.3 1.1zM113.7 273l2.3 1.1-.7 .9z" fill="#000" stroke="#000" stroke-width=".4"/>
<text font-size="10.5" x="355" y="349.4">VENDER ITEM CONTROL DRAWING</text>
<text font-size="7" x="23.5" y="340">NOTES: UNLESS OTHERWISE SPECIFIED</text>
<g font-size="6.3">
<text x="413.5" y="388.6">SCREW, SHORT</text>
<text x="417.2" y="410.6">C</text>
<text x="451.6" y="411.9">000105-1</text>
</g>
<g font-size="4.4">
<text x="23.5" y="354.4">1. INTERPRET DIMENSIONS IAW ASME Y14.5-2009</text>
<text x="23.5" y="359.6">2. BREAK ALL CORNERS AND SHARP EDGES</text>
<text x="343.7" y="364.3">W. SOOHOO</text>
<text x="388.1" y="363.7">2015/05/31</text>
<text x="454.2" y="364.7">THE ASIAN EQUATION</text>
<text x="343.7" y="373.8">C. ROSALES</text>
<text x="388.1" y="373.2">2015/05/31</text>
<text x="531.1" y="409.7">---</text>
</g>
<g font-size="4.2">
<text x="68.7" y="11.7">4</text>
<text x="208.4" y="11.7">3</text>
<text x="348.1" y="11.7">2</text>
<text x="487.8" y="11.7">1</text>
<text x="238.7" y="16.6">SUGGESTED SOURCE OF SUPPLY</text>
<text x="428.1" y="16.6">REVISION HISTORY</text>
<text x="227.9" y="21.5">CAGE CODE</text>
<text x="256.3" y="21.2">MFR P/N</text>
<text x="277.9" y="21.5">NAME &amp; ADDRESS</text>
<text x="358.8" y="21.5">ZONE</text>
<text x="375.9" y="21.5">REV</text>
<text x="413.1" y="21.5">DESCRIPTION</text>
<text x="481.5" y="21.5">DATE</text>
<text x="512.3" y="21.5">APPROVED</text>
<text x="233" y="28.7">0KVE6</text>
<text x="253.9" y="28.7">92185A140</text>
<text x="278.6" y="26.3">MCMASTER CARR</text>
<text x="377.3" y="26.1">---</text>
<text x="409" y="26.3">INITIAL REVISION</text>
<text x="476.9" y="26">2015/5/31</text>
<text x="510.8" y="26.3">W. SOOHOO</text>
<text x="279.5" y="31.1">MCMASTER.COM</text>
<text x="15.1" y="55.5">D</text>
<text x="540.9" y="55.5">D</text>
<text x="15.2" y="163.4">C</text>
<text x="122.6" y="164.2">.75</text>
<text x="541" y="163.4">C</text>
<text x="15.3" y="271.4">B</text>
<text x="541.1" y="271.4">B</text>
<text x="15.2" y="379.3">A</text>
<text x="541" y="379.3">A</text>
<text x="501.3" y="418.3">8</text>
<text x="510.5" y="418.3">26</text>
<text x="68.7" y="423.2">4</text>
<text x="208.4" y="423.2">3</text>
<text x="348.1" y="423.2">2</text>
<text x="487.8" y="423.2">1</text>
</g>
<text font-size="4" x="131.8" y="285.6">⌀.21</text>
<g font-size="3.5">
<text x="343.7" y="358.9">DRAWN</text>
<text x="343.7" y="368.5">CHECKED</text>
<text x="413.5" y="374.6">TITLE</text>
<text x="343.7" y="378">QA</text>
<text x="343.7" y="387.5">MFG</text>
<text x="343.7" y="397.1">APPROVED</text>
<text x="415.5" y="403.4">SIZE</text>
<text x="451.6" y="403.4">DWG NO</text>
<text x="530.3" y="403.4">REV</text>
<text x="413.5" y="416.1">SCALE</text>
<text x="489.7" y="418.3">SHEET</text>
<text x="504.9" y="418.3">OF</text>
</g>
</svg>
